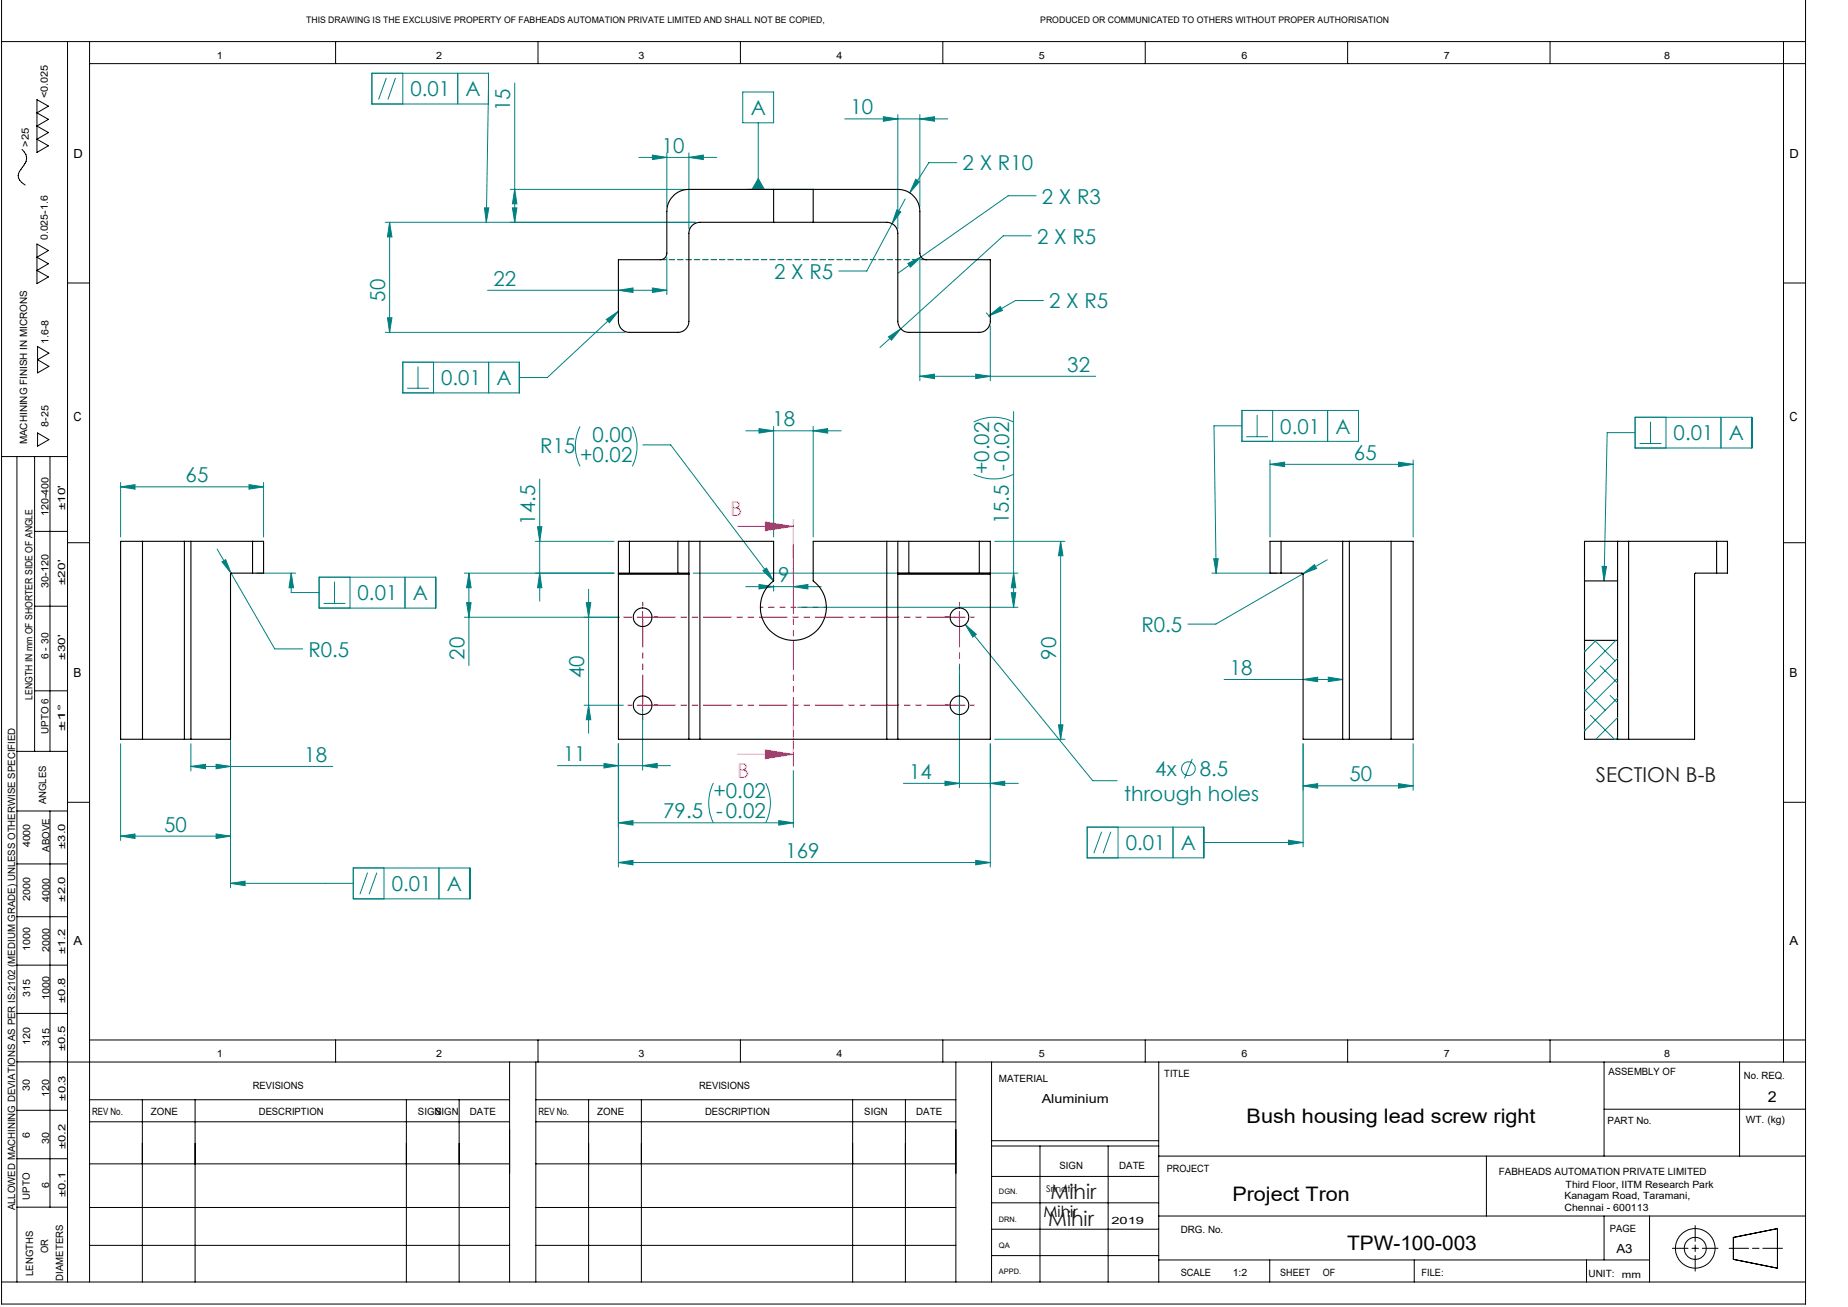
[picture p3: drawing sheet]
<svg xmlns="http://www.w3.org/2000/svg" width="420mm" height="297mm" viewBox="0 0 420 297" stroke-linecap="round" stroke-linejoin="round" font-family="sans-serif">
<g fill="none" stroke="#008080" stroke-width=".23">
<path d="M84.5 16.6h26.5v7h-26.5zM87.8 17.7l-1.8 4.9M89.9 17.7l-1.7 4.9M91.5 16.6v7M104 16.6v7M117 18.9v31.6M111 20.1l-.5 30.4M145.2 35.8h17.7M148.3 35.2l3.3 .6-3.3 .5zM151.6 34.7v12.3M156.6 35.8l3.2-.6v1.1zM156.6 34.7v17.3"/>
<path d="M168.8 20.9h7v7h-7zM172.3 27.9v15.1M192 27h23.4M200.8 26.5l3.2 .5-3.2 .5zM204 26v26M209.1 27l3.3-.5v1zM209.1 26v21M217.5 37h-6.4l-4.3 6.8M87.6 50.5h70.4M88.5 50.5l.6 3.3h-1zM88.5 50.5v25M110.1 47.2h1l-.6 3.3z"/>
<path d="M116 43h39.6M116.5 47.2h1l-.5 3.3zM117 43l.5 3.3h-1zM151.6 58.5v8.5M169.9 43h14.9M172.3 40.6l1.4 2.4h-2.8zM202.7 50.8l-5.7 10.8h-6.4M203.8 47.7l.9 .5-2 2.6zM205.7 45.2l-3 5.6M206.3 59.9l3-1.5-2.4 2.3zM208.1 40.7l.9 .6-2.2 2.5zM209.1 58.5v28"/>
<path d="M234.4 53.6h-6.4l-23.3 21.1M235.5 44.5h-6.4l-25 17.6M87.6 75.5h54.5M88.1 72.2h1l-.6 3.3zM110.8 66h40.8M137.8 72.6l2.7-1.9-2 2.6zM140.5 66l3.4-.6v1.1zM140.5 70.7l-16.1 15.1h-6.4M148.3 65.4l3.3 .6-3.3 .5zM201.9 76.5l2.8-1.8-2.1 2.6zM204.7 74.7l-4.7 4.2M224.1 71l.8 1.1"/>
<path d="M224.7 71.8l2.6-2.1 .5 .9zM225.1 74v12.5M237.1 68.3h-6.3l-6.1 3.5M91.5 82.3h26.5v7h-26.5zM92.5 88.2h5M95 83.3v4.9M98.5 82.3v7M111.1 82.3v7M131.8 96.9a10.2 10.2 0 0 0 0 9.1M143.7 96.9a10.2 10.2 0 0 1 0 9.1M169.5 97.9h21.7M172.5 97.4l3.3 .5-3.3 .5z"/>
<path d="M175.8 96.9v25.1M184.8 97.9l3.3-.5v1zM184.8 96.9v25.1M209.1 85.5l3.3-.5v1zM209.1 85.5h39.9M221.3 95.9a10.2 10.2 0 0 1 9.1 0M221.8 85l3.3 .5-3.3 .5zM230.4 93.5v44.5M282.3 96.8h-6.4l.5 33.4M282.3 93.3h26.5v7h-26.5zM283.2 99.2h5M285.7 94.3v4.9"/>
<path d="M289.2 93.3v7M301.7 93.3v7M371.6 98.3h-6.3l-.7 33.7M371.6 94.8h26.5v7h-26.5zM375.1 95.8v5M378.6 94.8v7M391.1 94.8v7M27.4 110.6l3.3-.5v1.1zM27.4 109.6v12.4M27.4 110.6h32.5M56.6 110.1l3.3 .5-3.3 .6zM59.9 109.6v12.4"/>
<path d="M122.2 119.7h1l-.5 3.3zM122.7 108.9v27.7M146.1 101.1h6.3l23.4 30.9M221.3 107.8a10.2 10.2 0 0 0 9.1 0M288.6 105.5l3.4-.5v1zM288.6 104.5v17.5M288.6 105.5h32.6M317.9 105l3.3 .5-3.3 .5zM321.2 104.5v17.5M372.6 100.8h5M49.4 124.8l13 22.7h6.4M50.4 127.7l.9-.5 1.2 3.1z"/>
<path d="M52.4 139.1v62.7M58.4 130.2h8.8M66.2 130.2v4.5h6.3M66.2 130.2l.5 3.4h-1zM72.5 131.2h26.5v7h-26.5zM73.6 137.1h4.9M76 132.2v4.9M79.6 131.2v7M92 131.2v7M105.6 130.2h34M106 136.9h1.1l-.5 3.4zM106.6 130.2l.5 3.4h-1.1z"/>
<path d="M106.6 130.2v21M121.7 123h17.9M122.7 130.2l.5 3.4h-1zM133.2 136.9h1.1l-.5 3.4zM133.8 133.9v32.7M157.6 130.2h73.8M169.5 133.3h17.2M172.5 132.8l3.3 .5-3.3 .5zM173.4 129.7l.8-.6 1.6 2.9zM175.8 133v1.3M180.3 133.3l3.3-.5v1zM181.3 138h50.1"/>
<path d="M226.1 123h15.9M229.8 134.7h1.1l-.5 3.3zM230.4 130.2l.5 3.4h-1.1zM241.1 123v45M241.1 123l.5 3.3h-1zM275.4 130.2h14.8M275.8 127h1.1l-.5 3.2zM296.1 130.4l2.6-2.1 .5 .9zM296.1 130.4l-19.8 11.4h-6.3M301.6 127.2l-5.5 3.2M364.1 128.7h1l-.5 3.3zM105.6 140.3h35.1"/>
<path d="M218.1 151.3v27.7M219.4 141.9l2.5 2.2-.8 .7zM219.4 141.9l29 35.5h5.5M278.2 154.4h27M296.2 154.4l3.3-.5v1zM301.9 153.9l3.3 .5-3.3 .5zM27.4 169v22M43.4 174.2l3.3-.5v1zM43.4 169v6.2M43.4 174.2h32.2M49.1 173.7l3.3 .5-3.3 .5zM126.7 174h25.7"/>
<path d="M132.8 160.3h8.9M133.8 160.3l.5 3.2h-1.1zM137.3 173.5l3.2 .5-3.2 .5zM140.5 169v28M146 174l3.4-.5v1zM146 161.3v13.7M162.1 177.9a10.2 10.2 0 0 0 0 9.1M174 177.9a10.2 10.2 0 0 1 0 9.1M180.3 175.1v12.9M205.3 178h26.1M214.8 177.5l3.3 .5-3.3 .5zM225.1 178l3.3-.5v1z"/>
<path d="M225.1 169v28M226.1 168h15.9M240.6 164.7h1l-.5 3.3zM271 172.4l-1.8 4.5M296.2 178.6l3.3-.5v1zM296.2 169v23.4M296.2 178.6h25M317.9 178.1l3.3 .5-3.3 .5zM321.2 169v10.6M27.4 190l3.3-.5v1zM27.4 190h25M49.1 189.5l3.3 .5-3.3 .5z"/>
<path d="M80.3 197.2h26.5v7.1h-26.5zM83.5 198.3l-1.7 4.9M85.7 198.3l-1.8 4.9M87.3 197.2v7.1M99.8 197.2v7.1M140.5 196l3.4-.5v1zM140.5 187h39.8M140.5 196h84.6M140.5 187l3.4-.5v1zM177 186.5l3.3 .5-3.3 .5zM221.8 195.5l3.3 .5-3.3 .5zM247.1 188h26.5v6.9h-26.5z"/>
<path d="M250.4 189l-1.8 4.9M252.4 189l-1.7 4.9M254.1 188v6.9M266.6 188v6.9M273.6 191.4h22.6M292.8 190.9l3.4 .5-3.4 .5zM52.4 200.7h27.9M52.4 200.7l3.3-.5v1.1z"/>
<circle cx="270.1" cy="174.7" r="1.56"/>
</g>
<path d="M167.6 119.6h12.7M174 118.6l6.3 1-6.3 1zM180.3 118v12.7M167.6 171.4h12.7M174 170.4l6.3 1-6.3 1zM180.3 160.3v12.7" fill="none" stroke="#f0f" stroke-width=".23"/>
<g fill="none" stroke="#000" stroke-width=".23">
<path d="M410.4 -.1v296.4h-410v-296.4M.4 9.5h410M15.3 9.5v281.8M20.4 14.5h390M20.4 9.5v281.8M76.3 9.5v5M122.3 9.5v5M168.3 9.5v5M214.3 9.5v5M260.3 9.5v5M306.3 9.5v5M352.3 9.5v5"/>
<path d="M405.3 9.5v231.8M5 33.9a2.6 2.6 0 0 1 .1 4.1 2.33 2.33 0 0 0-.7 2.9l1.3 1.1M8.4 22.6l2.6 1.5-2.6 1.5 2.6 1.5-2.6 1.5 2.6 1.5-2.6 1.5 2.6 1.5-2.6 1.5zM8.4 55.5l2.6 1.4-2.6 1.6 2.6 1.4-2.6 1.6 2.6 1.4-2.6 1.5zM8.5 78.7l2.6 1.6-2.6 1.4 2.6 1.6-2.6 1.4zM15.3 64.3h5.1M405.3 64.3h5.1M8.5 98.4l2.6 1.5-2.6 1.5zM.4 103.7h14.9M3.8 103.7v187.6M7.9 103.7v67M11.4 103.7v67"/>
<path d="M7.9 137.8h7.4M7.9 120.8h7.4M15.3 123.3h5.1M405.3 123.3h5.1M7.9 157h7.4M3.8 170.7h11.5M3.8 184.3h11.5M3.8 196.3h11.5M11.4 184.3v90M15.3 182.3h5.1M405.3 182.3h5.1M3.8 208.3h11.5"/>
<path d="M3.8 219.3h11.5M3.8 230.3h11.5M20.4 236.3h390M76.3 236.3v5M122.3 236.3v5M168.3 236.3v5M214.3 236.3v5M260.3 236.3v5M306.3 236.3v5M352.3 236.3v5M3.8 241.3h406.6M3.8 252.3h11.5"/>
<path d="M20.4 254.9h95.4M20.4 249.9h95.4M32.3 249.9v41.4M44.3 249.9v41.4M92.4 249.9v41.4M104.4 249.9v41.4M115.8 241.3v50M121.8 254.9h95.4M121.8 249.9h95.4M121.8 241.3v50M133.8 249.9v41.4M145.8 249.9v41.4"/>
<path d="M193.8 249.9v41.4M205.8 249.9v41.4M217.2 241.3v50M225.4 259.2h37.9M225.4 241.3v50M263.3 241.3v50M364.6 252.1h45.8M364.6 241.3v21.4M395.4 241.3v21.4M3.8 263.3h11.5M3.8 274.3h11.5M20.4 264.5h95.4"/>
<path d="M20.4 274.4h95.4M121.8 264.5h95.4M121.8 274.4h95.4M225.4 260.4h37.9M225.4 267.3h37.9M225.4 273.3h37.9M225.4 279.3h37.9M236.4 260.4v30.9M251.8 260.4v30.9M263.3 262.7h147.1M263.3 276.3h147.1M337.8 262.7v13.6"/>
<path d="M364.6 276.3v10M374.9 276.3v15M385.3 278.5v3.6M.4 291.3h410M20.4 283h95.4M121.8 283h95.4M225.4 285.3h37.9M263.3 286.3h111.6M288.6 286.3v5M321.4 286.3v5M360.6 286.3v5M380.1 283.7h3.5"/>
<path d="M384.5 283.7h1.5M385.3 282.9v1.5M385.3 285.3v3.6M386.9 283.7h3.6M393 283.7h4.4M393.9 281.2l10.1-2v9l-10.1-2zM398.3 283.7h1.5M400.6 283.7h4.5"/>
<circle cx="385.3" cy="283.7" r="2.5"/>
<circle cx="385.3" cy="283.7" r="4.5"/>
</g>
<g fill="none" stroke="#f00" stroke-width=".23" stroke-dasharray="15.2 1.3 1.3 1.3">
<path d="M146.1 137.7v-.8M218.1 137.7v-.8M143.6 140.2h-1.8M146.1 142.7v.9M146.1 157.7v-.8M148.6 140.2h.9M215.6 140.2h-.9M218.1 157.7v-.8M218.1 142.7v.9M220.6 140.2h.9M143.6 160.2h-.9M146.1 162.7v.9"/>
<path d="M148.6 160.2h.9M215.6 160.2h-.9M218.1 162.7v.9M220.6 160.2h.9"/>
</g>
<path d="M146 139v2.5M218.1 139v2.5M144.8 140.3h2.5M146 159v2.5M216.8 140.3h2.5M218.1 159v2.5M144.8 160.3h2.5M216.8 160.3h2.5" fill="none" stroke="#f00" stroke-width=".23"/>
<path d="M218.1 140.2h-72M146.1 160.2h72" fill="none" stroke="#f00" stroke-width=".23" stroke-dasharray="6.3 1.3 1.3 1.3 1.3 1.3" stroke-dashoffset="-1.1"/>
<path d="M146.1 140.2v20M218.1 160.2v-20" fill="none" stroke="#f00" stroke-width=".23" stroke-dasharray="6.3 1.3 1.3 1.3 1.3 1.3" stroke-dashoffset="-.5"/>
<path d="M172.8 138h7.5M180.3 138h7.5" fill="none" stroke="#f00" stroke-width=".23" stroke-dasharray="6.3 1.3 1.3 1.3 1.3 1.3" stroke-dashoffset="5.8"/>
<path d="M180.3 138v-14.2" fill="none" stroke="#f00" stroke-width=".23" stroke-dasharray="6.3 1.3 1.3 1.3 1.3 1.3" stroke-dashoffset="2.4"/>
<path d="M180.3 123.8v50.3" fill="none" stroke="#f00" stroke-width=".23" stroke-dasharray="6.3 1.3 1.3 1.3 1.3 1.3" stroke-dashoffset="3.4"/>
<path d="M210.6 59h-60.5" fill="none" stroke="#008000" stroke-width=".23" stroke-dasharray="1.3 .6" stroke-dashoffset="-.1"/>
<path d="M52.4 200.7l3.3-.5v1.1zM66.2 130.2l.5 3.4h-1zM110.1 47.2h1l-.6 3.3zM137.8 72.6l2.7-1.9-2 2.6zM172.3 40.6l1.4 2.4h-2.8zM292.8 190.9l3.4 .5-3.4 .5zM275.8 127h1.1l-.5 3.2zM364.1 128.7h1l-.5 3.3z" fill="#008080"/>
<path d="M174 118.6l6.3 1-6.3 1zM174 170.4l6.3 1-6.3 1z" fill="#f0f"/>
<g fill="#008080">
<path d="M146 174l3.4-.5v1zM137.3 173.5l3.2 .5-3.2 .5zM180.3 133.3l3.3-.5v1zM172.5 132.8l3.3 .5-3.3 .5z"/>
<path d="M140.5 187l3.4-.5v1zM177 186.5l3.3 .5-3.3 .5z"/>
<path d="M214.8 177.5l3.3 .5-3.3 .5zM225.1 178l3.3-.5v1z"/>
<path d="M229.8 134.7h1.1l-.5 3.3zM230.4 130.2l.5 3.4h-1.1z"/>
<path d="M156.6 35.8l3.2-.6v1.1zM148.3 35.2l3.3 .6-3.3 .5zM148.3 65.4l3.3 .6-3.3 .5zM140.5 66l3.4-.6v1.1z"/>
<path d="M49.1 189.5l3.3 .5-3.3 .5zM27.4 190l3.3-.5v1zM56.6 110.1l3.3 .5-3.3 .6zM27.4 110.6l3.3-.5v1.1z"/>
<path d="M50.4 127.7l2.1 2.6-1.2-3.1zM173.4 129.7l2.4 2.3-1.6-2.9zM219.4 141.9l1.7 2.9 .8-.7zM172.5 97.4l3.3 .5-3.3 .5zM184.8 97.9l3.3-.5v1zM206.3 59.9l.6 .8 2.4-2.3zM201.9 76.5l.7 .8 2.1-2.6zM224.7 71.8l3.1-1.2-.5-.9zM208.1 40.7l-1.3 3.1 2.2-2.5zM203.8 47.7l-1.1 3.1 2-2.6zM296.1 130.4l3.1-1.2-.5-.9z"/>
<path d="M296.2 154.4l3.3-.5v1zM301.9 153.9l3.3 .5-3.3 .5z"/>
<path d="M288.6 105.5l3.4-.5v1zM317.9 105l3.3 .5-3.3 .5zM296.2 178.6l3.3-.5v1zM317.9 178.1l3.3 .5-3.3 .5z"/>
<path d="M221.8 195.5l3.3 .5-3.3 .5zM140.5 196l3.4-.5v1z"/>
<path d="M88.1 72.2h1l-.6 3.3zM88.5 50.5l.6 3.3h-1z"/>
<path d="M116.5 47.2h1l-.5 3.3zM117 43l.5 3.3h-1z"/>
<path d="M122.7 130.2l.5 3.4h-1zM122.2 119.7h1l-.5 3.3z"/>
<path d="M240.6 164.7h1l-.5 3.3zM241.1 123l.5 3.3h-1zM133.8 160.3l.5 3.2h-1.1zM133.2 136.9h1.1l-.5 3.4z"/>
<path d="M106.6 130.2l.5 3.4h-1.1zM106 136.9h1.1l-.5 3.4z"/>
<path d="M209.1 85.5l3.3-.5v1zM221.8 85l3.3 .5-3.3 .5zM200.8 26.5l3.2 .5-3.2 .5zM209.1 27l3.3-.5v1z"/>
<path d="M43.4 174.2l3.3-.5v1zM49.1 173.7l3.3 .5-3.3 .5z"/>
</g>
<g fill="none" stroke="#000" stroke-width=".25">
<path d="M175.8 43h-19.2a5 5 0 0 0-5 5v9.5a1.45 1.45 0 0 1-1.5 1.5h-9.6v14a2.51 2.51 0 0 0 2.6 2.5h11a2.51 2.51 0 0 0 2.5-2.5v-20a2.5 2.5 0 0 1 2.5-2.5h16.7M175.8 50.5h9M175.8 43h9M175.8 43v7.5M184.8 43h19.2a5 5 0 0 1 5.1 5v9.5a1.45 1.45 0 0 0 1.5 1.5h14.5v14a2.51 2.51 0 0 1-2.5 2.5h-16a2.57 2.57 0 0 1-2.6-2.5v-20a2.5 2.5 0 0 0-2.5-2.5h-16.7M184.8 43v7.5M32.4 123h-5v45h5M32.4 123h9.5M32.4 123v45M41.9 123h1.5M41.9 123v45M43.4 123v45"/>
<path d="M43.4 123h14M57.4 130.2h-4.8l-.2 .3v37.5h-9M57.4 123h2.5v7.2h-2.5M57.4 123v7.2M140.5 130.2h2.6M140.5 130.2v.3M140.5 130.5v37.5h16.1M140.5 130.5h16.1M143.1 123h-2.6v7.2M143.1 130.2h11M143.1 123h11M143.1 123v7.2"/>
<path d="M154.1 130.2h2.5M154.1 123h2.5M154.1 123v7.2M156.6 130.2v.3M156.6 123h2.5M156.6 123v7.2M156.6 130.5v37.5M159.1 123h16.7v9a7.5 7.5 0 0 0-1 11.1 7.5 7.5 0 0 0 11.1 0 7.5 7.5 0 0 0-1.1-11.1v-9h16.7M159.1 123v45M201.5 123h2.5M201.5 123v45M204 123h2.6"/>
<path d="M204 130.2h2.6M204 130.2v.3M204 123v7.2M204 130.5v37.5M204 130.5h21.1M206.6 130.2h16M206.6 123h16M206.6 123v7.2M222.6 123h2.5v7.2M222.6 130.2h2.5M222.6 123v7.2M225.1 130.2v.3"/>
<path d="M225.1 130.5v37.5h-21.1M291.1 130.2h4.8l.3 .3v37.5h9M291.1 123h-2.5v7.2h2.5M291.1 123h14.1M291.1 123v7.2M305.2 123h1.5M305.2 123v45M306.7 123h9.5M306.7 123v45M316.2 123h5v45h-5M316.2 123v45M360.1 132v13.5"/>
<path d="M360.1 132h7.5M367.6 132v13.5M367.6 123h2.5M367.6 123h-7.5v9M367.6 123v9M370.1 123h20M370.1 123v45M390.1 130.2h-4.7l-.3 .2v37.6h-15M390.1 123h2.5v7.2h-2.5M390.1 123v7.2M360.1 145.5v22.5h7.5M360.1 145.5h7.5"/>
<path d="M367.6 145.5v22.5M32.4 168h9.5M41.9 168h1.5M156.6 168h2.5M159.1 168h42.4M201.5 168h2.5M305.2 168h1.5M306.7 168h9.5M367.6 168h2.5"/>
<circle cx="146.1" cy="140.3" r="2.12"/>
<circle cx="218" cy="140.3" r="2.12"/>
<circle cx="146.1" cy="160.3" r="2.12"/>
<circle cx="218" cy="160.3" r="2.12"/>
</g>
<g fill="none" stroke="#008080" stroke-width=".23">
<path d="M360.1 156.7l4.7 4.7M360.1 152.2l2.4 2.5M360.1 147.7l.2 .2M362.4 145.5l4.7 4.7M362.7 145.5l-2.6 2.6M363.7 151.3l3.9 3.9M365.9 158l1.7 1.7M367.2 145.5l-7.1 7.1M367.6 149.6l-7.5 7.5M367.6 154.1l-7.5 7.5M367.6 158.6l-7.5 7.5M360.1 165.7l.2 .2"/>
<path d="M361.5 162.5l5.4 5.5M367.6 163.1l-4.9 4.9M367.6 167.6l-.4 .4"/>
</g>
<g font-size="4.7" fill="#008080">
<text x="93.3" y="21.9">0.01</text>
<text x="105.8" y="21.9">A</text>
<text x="116" y="25.3" transform="rotate(-90 116 25.3)">15</text>
<text x="170.6" y="26.2">A</text>
<text x="193.3" y="26">10</text>
<text x="150.4" y="34.7">10</text>
<text x="218.8" y="38.7">2 X R10</text>
<text x="236.8" y="46.2">2 X R3</text>
<text x="235.7" y="55.3">2 X R5</text>
<text x="112.1" y="64.9">22</text>
<text x="175.9" y="63.3">2 X R5</text>
<text x="87.6" y="68.5" transform="rotate(-90 87.6 68.5)">50</text>
<text x="238.4" y="70">2 X R5</text>
<text x="100.3" y="87.5">0.01</text>
<text x="112.8" y="87.5">A</text>
<text x="242.6" y="84.5">32</text>
<text x="134.7" y="100.4">0.00</text>
<text x="175.6" y="96.9">18</text>
<text x="291" y="98.5">0.01</text>
<text x="303.5" y="98.5">A</text>
<text x="380.4" y="100.1">0.01</text>
<text x="392.9" y="100.1">A</text>
<text x="122.8" y="102.9">R15</text>
<text x="131.8" y="104.9">+0.02</text>
<text x="224.8" y="107.8" transform="rotate(-90 224.8 107.8)">+0.02</text>
<text x="307.7" y="104.5">65</text>
<text x="42.2" y="109.6">65</text>
<text x="121.7" y="119.2" transform="rotate(-90 121.7 119.2)">14.5</text>
<text x="229.3" y="119.2" transform="rotate(-90 229.3 119.2)">15.5 -0.02</text>
<text x="81.3" y="136.4">0.01</text>
<text x="93.8" y="136.4">A</text>
<text x="176.9" y="132.3">9</text>
<text x="259.4" y="143.5">R0.5</text>
<text x="70.1" y="149.2">R0.5</text>
<text x="105.6" y="149.9" transform="rotate(-90 105.6 149.9)">20</text>
<text x="240.1" y="149.9" transform="rotate(-90 240.1 149.9)">90</text>
<text x="132.8" y="154.1" transform="rotate(-90 132.8 154.1)">40</text>
<text x="279.5" y="153.4">18</text>
<text x="69.2" y="173.1">18</text>
<text x="128" y="173">11</text>
<text x="206.6" y="177">14</text>
<text x="262.6" y="176.4">4x</text>
<text x="272.7" y="176.4">8.5</text>
<text x="306.7" y="177.5">50</text>
<text x="150.7" y="185.9">79.5 -0.02</text>
<text x="162.2" y="181.4">+0.02</text>
<text x="255.5" y="182">through holes</text>
<text x="37.3" y="189">50</text>
<text x="178.5" y="195">169</text>
<text x="255.8" y="193.2">0.01</text>
<text x="268.4" y="193.2">A</text>
<text x="89" y="202.5">0.01</text>
<text x="101.6" y="202.5">A</text>
</g>
<g font-size="4.7" fill="#f0f">
<text x="166.1" y="117.3">B</text>
<text x="167.6" y="176.8">B</text>
</g>
<g font-size="4.7" fill="#191924">
<text x="362.7" y="177.8">SECTION B-B</text>
<text x="238.8" y="272.4">Mihir</text>
<text x="238.2" y="278.5">Mihir</text>
</g>
<g font-size="4.5">
<text x="283.3" y="255.2">Bush housing lead screw right</text>
<text x="280.1" y="272.9">Project Tron</text>
<text x="306.1" y="284">TPW-100-003</text>
</g>
<text font-size="3.5" x="237.2" y="276.6">Mihir</text>
<text font-size="3.4" x="401.8" y="250.4">2</text>
<g font-size="2.8">
<text x="16.7" y="36">D</text>
<text x="406.7" y="36">D</text>
<text x="16.7" y="95.7">C</text>
<text x="406.7" y="95.7">C</text>
<text x="16.7" y="153.8">B</text>
<text x="406.7" y="153.8">B</text>
<text x="16.7" y="214.8">A</text>
<text x="406.7" y="214.8">A</text>
<text x="236.7" y="250.7">Aluminium</text>
<text x="367.4" y="284.7">A3</text>
</g>
<g font-size="2.3">
<text x="49.3" y="13.3">1</text>
<text x="99.1" y="13.3">2</text>
<text x="145.1" y="13.3">3</text>
<text x="190.1" y="13.3">4</text>
<text x="236.1" y="13.3">5</text>
<text x="282.1" y="13.3">6</text>
<text x="328.1" y="13.3">7</text>
<text x="378.2" y="13.3">8</text>
<text x="10.9" y="22.4" transform="rotate(-90 10.9 22.4)">&lt;0.025</text>
<text x="6.5" y="33.3" transform="rotate(-90 6.5 33.3)">&gt;25</text>
<text x="10.9" y="54.6" transform="rotate(-90 10.9 54.6)">0.025-1.6</text>
<text x="11" y="78.2" transform="rotate(-90 11 78.2)">1.6-8</text>
<text x="6.2" y="101" transform="rotate(-90 6.2 101)">MACHINING FINISH IN MICRONS</text>
<text x="11" y="97" transform="rotate(-90 11 97)">8-25</text>
<text x="11" y="117.3" transform="rotate(-90 11 117.3)">120-400</text>
<text x="14.8" y="115.9" transform="rotate(-90 14.8 115.9)">±10'</text>
<text x="11" y="133.6" transform="rotate(-90 11 133.6)">30-120</text>
<text x="14.8" y="132.9" transform="rotate(-90 14.8 132.9)">±20'</text>
<text x="11" y="149.8" transform="rotate(-90 11 149.8)">6 - 30</text>
<text x="14.8" y="149.9" transform="rotate(-90 14.8 149.9)">±30'</text>
<text x="7.4" y="159" transform="rotate(-90 7.4 159)">LENGTH IN mm OF SHORTER SIDE OF ANGLE</text>
<text x="11" y="166.8" transform="rotate(-90 11 166.8)">UPTO 6</text>
<text x="14.8" y="166.2" transform="rotate(-90 14.8 166.2)">±1°</text>
<text x="10.5" y="182.8" transform="rotate(-90 10.5 182.8)">ANGLES</text>
<text x="6.8" y="192.6" transform="rotate(-90 6.8 192.6)">4000</text>
<text x="11.3" y="193.5" transform="rotate(-90 11.3 193.5)">ABOVE</text>
<text x="14.8" y="192.9" transform="rotate(-90 14.8 192.9)">±3.0</text>
<text x="6.8" y="204.8" transform="rotate(-90 6.8 204.8)">2000</text>
<text x="11.3" y="204.9" transform="rotate(-90 11.3 204.9)">4000</text>
<text x="14.8" y="204.9" transform="rotate(-90 14.8 204.9)">±2.0</text>
<text x="6.8" y="216.2" transform="rotate(-90 6.8 216.2)">1000</text>
<text x="11.3" y="216.3" transform="rotate(-90 11.3 216.3)">2000</text>
<text x="14.8" y="216.9" transform="rotate(-90 14.8 216.9)">±1.2</text>
<text x="6.8" y="226.5" transform="rotate(-90 6.8 226.5)">315</text>
<text x="11.3" y="227.3" transform="rotate(-90 11.3 227.3)">1000</text>
<text x="14.8" y="227.9" transform="rotate(-90 14.8 227.9)">±0.8</text>
<text x="6.8" y="237.5" transform="rotate(-90 6.8 237.5)">120</text>
<text x="11.3" y="237.6" transform="rotate(-90 11.3 237.6)">315</text>
<text x="14.8" y="238.9" transform="rotate(-90 14.8 238.9)">±0.5</text>
<text x="49.3" y="240.2">1</text>
<text x="99.1" y="240.2">2</text>
<text x="145.1" y="240.2">3</text>
<text x="190.1" y="240.2">4</text>
<text x="227" y="245.8">MATERIAL</text>
<text x="236.1" y="240.2">5</text>
<text x="264.6" y="244.8">TITLE</text>
<text x="282.1" y="240.2">6</text>
<text x="328.1" y="240.2">7</text>
<text x="365.6" y="244.4">ASSEMBLY OF</text>
<text x="378.2" y="240.2">8</text>
<text x="396.3" y="245.1">No. REQ.</text>
<text x="6.8" y="247.9" transform="rotate(-90 6.8 247.9)">30</text>
<text x="11.2" y="249.2" transform="rotate(-90 11.2 249.2)">120</text>
<text x="14.9" y="250.1" transform="rotate(-90 14.9 250.1)">±0.3</text>
<text x="57.4" y="247.6">REVISIONS</text>
<text x="158.9" y="247.6">REVISIONS</text>
<text x="20.9" y="253.4">REV No.</text>
<text x="34.3" y="253.4">ZONE</text>
<text x="58.8" y="253.4">DESCRIPTION</text>
<text x="95" y="253.4">SIGN</text>
<text x="98.9" y="253.4">SIGN</text>
<text x="106.8" y="253.4">DATE</text>
<text x="122.4" y="253.4">REV No.</text>
<text x="135.7" y="253.4">ZONE</text>
<text x="160.2" y="253.4">DESCRIPTION</text>
<text x="196.4" y="253.4">SIGN</text>
<text x="208.2" y="253.4">DATE</text>
<text x="365.3" y="255.3">PART No.</text>
<text x="396.7" y="255.2">WT. (kg)</text>
<text x="6.8" y="258.7" transform="rotate(-90 6.8 258.7)">6</text>
<text x="11.2" y="259.9" transform="rotate(-90 11.2 259.9)">30</text>
<text x="14.9" y="261.1" transform="rotate(-90 14.9 261.1)">±0.2</text>
<text x="11.2" y="269.9" transform="rotate(-90 11.2 269.9)">6</text>
<text x="240.8" y="265.7">SIGN</text>
<text x="254.4" y="265.7">DATE</text>
<text x="265.2" y="266.4">PROJECT</text>
<text x="340.6" y="267.1">FABHEADS AUTOMATION PRIVATE LIMITED</text>
<text x="355.8" y="269.9">Third Floor, IITM Research Park</text>
<text x="3.4" y="275.1" transform="rotate(-90 3.4 275.1)">ALLOWED MACHINING DEVIATIONS AS PER IS:2102 (MEDIUM GRADE) UNLESS OTHERWISE SPECIFIED</text>
<text x="6.8" y="272.7" transform="rotate(-90 6.8 272.7)">UPTO</text>
<text x="14.9" y="272.1" transform="rotate(-90 14.9 272.1)">±0.1</text>
<text x="355.5" y="275.1">Chennai - 600113</text>
<text x="355.5" y="272.5">Kanagam Road, Taramani,</text>
<text x="252.6" y="278.2">2019</text>
<text x="268.3" y="280.3">DRG. No.</text>
<text x="365.9" y="279.9">PAGE</text>
<text x="11" y="284.8" transform="rotate(-90 11 284.8)">OR</text>
<text x="7.5" y="289.9" transform="rotate(-90 7.5 289.9)">LENGTHS</text>
<text x="14.4" y="291" transform="rotate(-90 14.4 291)">DIAMETERS</text>
<text x="268.3" y="289.9">SCALE</text>
<text x="280.2" y="290">1:2</text>
<text x="291" y="289.9">SHEET</text>
<text x="300.6" y="289.9">OF</text>
<text x="323.1" y="289.9">FILE:</text>
<text x="361" y="290.1">UNIT:</text>
<text x="368.6" y="290.3">mm</text>
</g>
<text font-size="2.1" x="237.8" y="270.8">Srinath</text>
<g font-size="2">
<text x="69.6" y="5.3">THIS DRAWING IS THE EXCLUSIVE PROPERTY OF FABHEADS AUTOMATION PRIVATE LIMITED AND SHALL NOT BE COPIED,</text>
<text x="236.4" y="5.1">PRODUCED OR COMMUNICATED TO OTHERS WITHOUT PROPER AUTHORISATION</text>
</g>
<g font-size="1.7">
<text x="227" y="271.4">DGN.</text>
<text x="227" y="277.6">DRN.</text>
<text x="227" y="283.6">QA</text>
<text x="227" y="289.6">APPD.</text>
</g>
</svg>
